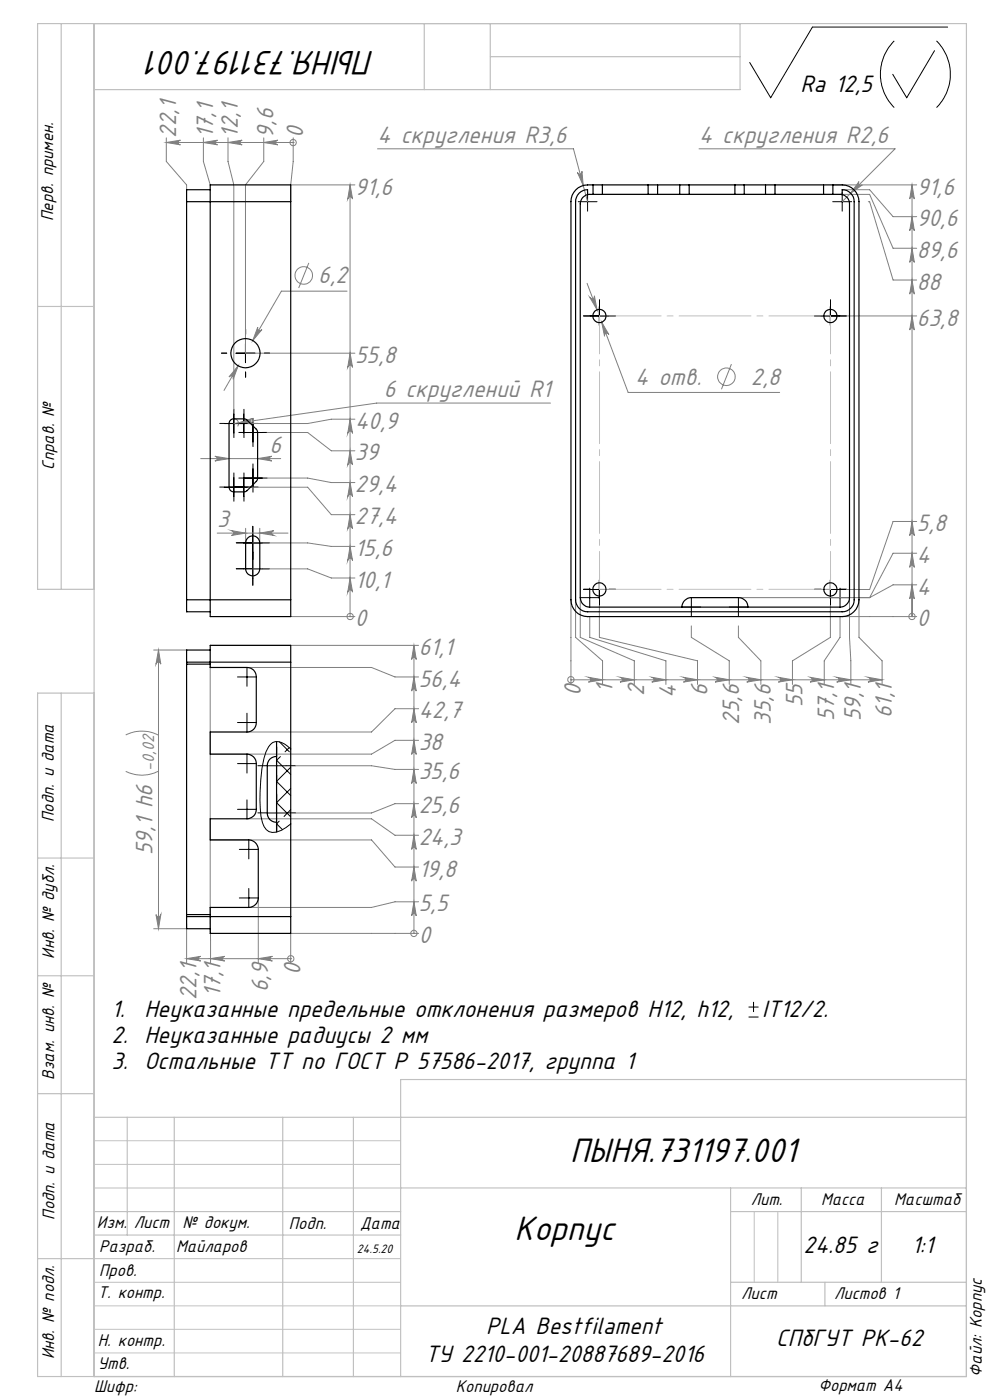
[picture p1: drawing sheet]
<svg xmlns="http://www.w3.org/2000/svg" width="210mm" height="297mm" viewBox="0 0 210 297" stroke-linecap="round" stroke-linejoin="round" font-family="sans-serif">
<g fill="none" stroke="#808080" stroke-width=".21">
<path d="M35.3 30.2l3-.5a.49 .49 0 0 0-.5 .5 .49 .49 0 0 0 .5 .5zM35.3 29.2v5.1l4.3 4.9v1M35.3 30.2h26.9M43.1 30.2l3-.5a.49 .49 0 0 0-.4 .5 .49 .49 0 0 0 .4 .5zM43.1 29.2v5.1l1.5 4.9M48.4 30.2l3-.5a.49 .49 0 0 0-.5 .5 .49 .49 0 0 0 .5 .5zM48.4 29.2v5.1l1.2 4.9v47.7M56 30.2l2.9-.5a.49 .49 0 0 0-.4 .5 .49 .49 0 0 0 .4 .5zM56 29.2v5.1l-3.9 4.9v35.7h23.2M61.7 39.2h13.6M61.7 39.2v3.6M62.2 30.2h.1"/>
<path d="M62.2 29.2v5.1l-.5 4.9M74.3 39.2l.5 3a.51 .51 0 0 0-.5-.4 .51 .51 0 0 0-.5 .4zM74.3 39.2v91.6M80.1 31.6h41.5l3 11.2M122.5 36.6a.49 .49 0 0 0 .6 .3 .49 .49 0 0 0 .3-.6l.3 3.1zM148.3 31.6h41.6l-11.3 11.2M176.7 39.2h17.8M182.2 38.5a.5 .5 0 0 0 0 .7 .5 .5 0 0 0 .7 0l-2.5 1.8zM193.5 39.2v91.6M193.5 39.2l.5 3a.49 .49 0 0 0-.5-.4 .49 .49 0 0 0-.5 .4zM65.5 55.8l-2.1 5.3M127.8 41.2h56.7l4.9 11.5h5.1"/>
<path d="M178.6 40.2h5.9l4.9 5.8h5.1M184.2 42.8h.3l4.9 16.6h5.1M193.5 52.7l.5 3a.49 .49 0 0 0-.5-.5 .49 .49 0 0 0-.5 .5zM193.5 46l.5 3a.49 .49 0 0 0-.5-.5 .49 .49 0 0 0-.5 .5zM193.5 59.4l.5 3a.49 .49 0 0 0-.5-.5 .49 .49 0 0 0-.5 .5zM50.5 77.6l-3 5.2M50.5 77.6l-1 2.9a.51 .51 0 0 0-.3-.7 .51 .51 0 0 0-.6 .2zM54.7 69.4a.52 .52 0 0 0 .2 .7 .52 .52 0 0 0 .7-.2l-2 2.3zM73.6 61.8h-13.9l-6.1 10.4M74.3 74.9l.5 3a.51 .51 0 0 0-.5-.4 .51 .51 0 0 0-.5 .4zM124.5 60.1l2.1 5.6M125.1 63.1a.51 .51 0 0 0 .7 .3 .51 .51 0 0 0 .3-.6l.5 2.9z"/>
<path d="M127.6 68.4l1.6 2.6a.49 .49 0 0 0-.7-.3 .49 .49 0 0 0-.3 .6zM127.6 68.4l5.6 14.9h32.2M155.2 77.3l-2.2 5.3M179.6 67h14.9M193.5 67l.5 3a.49 .49 0 0 0-.5-.4 .49 .49 0 0 0-.5 .4zM42.6 97.3h16.9M45.6 96.8l3 .5-3 .5a.49 .49 0 0 0 .5-.5 .49 .49 0 0 0-.5-.5zM49.6 88.9a1 1 0 0 1 .9 .5 1 1 0 0 1-.1 1M50.6 89.7l2.9-.9a.5 .5 0 0 0-.4 .5 .5 .5 0 0 0 .5 .5zM54.6 97.3l3-.5a.49 .49 0 0 0-.4 .5 .49 .49 0 0 0 .4 .5zM56.7 91.8h8.6l5 3.8h5M74.3 95.6l.5 3a.51 .51 0 0 0-.5-.4 .51 .51 0 0 0-.5 .4z"/>
<path d="M74.3 88.9l.5 3a.51 .51 0 0 0-.5-.4 .51 .51 0 0 0-.5 .4zM75.3 88.9h-5l-5 .9h-12.7M116.8 85.5h-36.9l-30.3 4.3M46.1 113.1h15M49.1 112.6l3 .5-3 .5a.51 .51 0 0 0 .5-.5 .51 .51 0 0 0-.5-.5zM52.1 112.1v3.1M52.6 103.4h12.7l5 5.8h5M53.6 115.2h11.7l5 .7h5M55.1 113.1l3-.5a.51 .51 0 0 0-.5 .5 .51 .51 0 0 0 .5 .5zM55.1 112.1v3.1M56.7 101.4h8.6l5 1h5M74.3 115.9l.5 3a.51 .51 0 0 0-.5-.5 .51 .51 0 0 0-.5 .5z"/>
<path d="M74.3 109.2l.5 3a.51 .51 0 0 0-.5-.5 .51 .51 0 0 0-.5 .5zM74.3 102.4l.5 3a.51 .51 0 0 0-.5-.5 .51 .51 0 0 0-.5 .5zM193.5 110.6l.5 3a.49 .49 0 0 0-.5-.4 .49 .49 0 0 0-.5 .4zM193.5 117.4l.5 3a.49 .49 0 0 0-.5-.5 .49 .49 0 0 0-.5 .5zM194.5 110.6h-5.1l-4.9 14.5h-4.9M194.5 117.4h-5.1l-4.9 9.4M32.6 137.9h7M33.6 137.9l.5 3a.51 .51 0 0 0-.5-.5 .51 .51 0 0 0-.5 .5zM33.6 137.9v59.1M44.6 136.9h44.2M53.6 120.7h11.7l5 1.9h5M61.7 130.8h13.6"/>
<path d="M74.3 122.6l.5 3a.51 .51 0 0 0-.5-.4 .51 .51 0 0 0-.5 .4zM74.3 130.8h.1M87.8 136.9v61.1M87.8 136.9l.5 3a.49 .49 0 0 0-.5-.5 .49 .49 0 0 0-.5 .5zM121.1 127.2v18M122.1 127.2v8l5.7 5v5M123.1 126.8v8.4l11.4 5v5M125.1 130.8v4.4l16.2 5v5M127.1 128.4v6.8l20.9 5v5M146.6 132.8v2.4l8.1 5v5M156.6 126.8h27.9M156.6 132.8v2.4l4.8 5v5"/>
<path d="M176.1 128.4v6.8l-8 5v5M178.2 130.8v4.4l-3.4 5v5M178.6 130.8h15.9M180.2 126.8v8.4l.3 5v5M182.2 127.2v8l4.9 5v5M193.5 130.8h.1M193.5 124.1l.5 3a.49 .49 0 0 0-.5-.5 .49 .49 0 0 0-.5 .5zM194.5 124.1h-5.1l-4.9 2.7M26.7 155.9a7.7 7.7 0 0 1 6.8 0M44.6 141.6h34.2l5 2h5M44.6 140.5l.1 63.9M87.8 157.1l.5 3a.49 .49 0 0 0-.5-.5 .49 .49 0 0 0-.5 .5z"/>
<path d="M87.8 143.6l.5 3a.49 .49 0 0 0-.5-.5 .49 .49 0 0 0-.5 .5zM87.8 150.4l.5 2.9a.49 .49 0 0 0-.5-.4 .49 .49 0 0 0-.5 .4zM88.8 157.1h-5l-5 2.9h-34.2M88.8 150.4h-5l-5 4.9h-26.4M121.1 144.2h.1M121.1 144.2h66M124.8 143.7l3 .5-3 .5a.51 .51 0 0 0 .5-.5 .51 .51 0 0 0-.5-.5zM131.5 143.7l3 .5-3 .5a.51 .51 0 0 0 .5-.5 .51 .51 0 0 0-.5-.5zM138.3 143.7l3 .5-3 .5a.51 .51 0 0 0 .4-.5 .51 .51 0 0 0-.4-.5zM145 143.7l3 .5-3 .5a.51 .51 0 0 0 .5-.5 .51 .51 0 0 0-.5-.5zM151.7 143.7l3 .5-3 .5a.51 .51 0 0 0 .5-.5 .51 .51 0 0 0-.5-.5zM158.4 143.7l3 .5-3 .5a.51 .51 0 0 0 .5-.5 .51 .51 0 0 0-.5-.5z"/>
<path d="M165.1 143.7l3 .5-3 .5a.51 .51 0 0 0 .5-.5 .51 .51 0 0 0-.5-.5zM171.8 143.7l3 .5-3 .5a.51 .51 0 0 0 .5-.5 .51 .51 0 0 0-.5-.5zM177.5 143.7l3 .5-3 .5a.51 .51 0 0 0 .4-.5 .51 .51 0 0 0-.4-.5zM184.1 143.7l3 .5-3 .5a.51 .51 0 0 0 .5-.5 .51 .51 0 0 0-.5-.5zM26.7 163.7a7.7 7.7 0 0 0 6.8 0M44.6 178.2h34.2l5 5.7h5M52.4 173.7h26.4l5 3.5h5M62.7 162.5h16.1l5 .7h5M87.8 177.2l.5 3a.49 .49 0 0 0-.5-.5 .49 .49 0 0 0-.5 .5zM87.8 170.5l.5 3a.49 .49 0 0 0-.5-.5 .49 .49 0 0 0-.5 .5zM87.8 163.2l.5 3a.49 .49 0 0 0-.5-.4 .49 .49 0 0 0-.5 .4zM88.8 170.5h-5l-5 2h-16.1"/>
<path d="M32.6 197h7M33.1 194a.51 .51 0 0 0 .5 .5 .51 .51 0 0 0 .5-.5l-.5 3zM39.6 196v8.4M54.8 190.5v13.9M87.8 198h.1M87.8 183.9l.5 3a.49 .49 0 0 0-.5-.4 .49 .49 0 0 0-.5 .4zM87.8 191.3l.5 3a.49 .49 0 0 0-.5-.5 .49 .49 0 0 0-.5 .5zM88.8 198h-27.1v6.4M88.8 191.3h-5l-5 1.2h-26M39.6 203.4l3-.5a.49 .49 0 0 0-.5 .5 .49 .49 0 0 0 .5 .5zM39.6 203.4h22.1M44.7 203.4l3-.5a.49 .49 0 0 0-.5 .5 .49 .49 0 0 0 .5 .5z"/>
<path d="M54.8 203.4l3-.5a.49 .49 0 0 0-.5 .5 .49 .49 0 0 0 .5 .5zM61.7 203.4h.1"/>
<circle cx="62.2" cy="30.2" r=".68"/>
<circle cx="64.4" cy="58.4" r="1.86"/>
<circle cx="154.1" cy="79.9" r="1.87"/>
<circle cx="74.3" cy="130.8" r=".67"/>
<circle cx="193.5" cy="130.8" r=".68"/>
<circle cx="121.1" cy="144.2" r=".68"/>
<circle cx="87.8" cy="198" r=".67"/>
<circle cx="61.7" cy="203.4" r=".67"/>
</g>
<g fill="none" stroke="#000" stroke-width=".21">
<path d="M189.7 8.7a10 10 0 0 0 0 14.1M198.2 10.8l-5.9 9.9-2.9-4.9M198.6 8.7a10 10 0 0 1 0 14.1M201 5.7h-28.7l-8.8 15-4.5-7.4M122.7 42.8h3.9M124.6 40.8v4M176.6 42.8h4.1M178.6 40.8v4M50.1 74.9h4M52.1 73v3.9M125.2 67h4M127.1 65v4"/>
<path d="M174.2 67h4M176.1 65v4M47.6 89.8h6.1M49.6 87.8v4.1M51.6 91.8h4M51.7 87.8v4.1M53.7 89.8v4M53.7 99.4v4M47.6 103.4h6.1M49.6 101.3v4M51.6 115.2h4M51.6 101.4h4"/>
<path d="M51.7 101.3v4M53.6 113.2v4M123.1 126.8h4M125.1 124.8v4M125.2 125.1h4M127.1 123v4M144.6 128.8h4.1M146.6 126.8v4M154.7 128.8h3.9M156.6 126.8v4M174.2 125.1h4M176.1 123v4"/>
<path d="M176.2 126.8h4M178.2 124.8v4M50.4 143.6h4M50.4 153.3h4M52.4 141.6v4M52.4 151.3v4M52.4 160v4M50.4 162h4M50.4 171.7h4M52.4 169.7v4M52.8 178.2v4M56.7 162.5h4"/>
<path d="M56.7 172.5h4M58.7 160.5v4M58.7 170.5v3.9M50.8 180.2h4M50.8 190.5h4M52.8 188.5v4M158.8 215.8h2.1M158.8 213.6h2.1M159.8 212.5v2.2"/>
</g>
<g fill="none" stroke="#000" stroke-width=".21" stroke-dasharray="15.2 1.3 1.3 1.3">
<path d="M48.1 74.9h-1.1M52.1 70.9v-1.1M52.1 78.9v1.1M56.1 74.9h1.1M125.2 67h-1.4M127.2 65v-1.4M127.2 69v1.4M129.2 67h1.4M174.2 67h-1.4M176.2 65v-1.4M176.2 69v1.4M178.2 67h1.4"/>
<path d="M47.6 89.8h-1M49.6 87.8v-1M49.6 91.8v1M49.7 89.8h-1M51.6 89.8h1M51.7 91.7h-1M51.7 87.8v-1M51.7 91.8v1M53.7 99.4v-1M53.7 89.7v-1M53.7 93.7v1M53.7 89.8h1"/>
<path d="M55.7 91.7h1M47.6 103.3h-1M49.6 101.3v-1M49.6 105.3v1M49.7 103.3h-1M51.6 103.3h1M51.6 115.2h-1.5M51.7 101.4h-1M51.7 101.3v-1M51.7 105.3v1M53.6 113.2v-1.5M53.6 117.2v1.5"/>
<path d="M53.6 118.7v-1.5M53.7 103.4v1M53.7 103.3h1M55.6 115.2h1.5M55.7 101.4h1M51.6 120.7h-1.5M53.6 120.7h2M53.6 120.7v-2M53.6 120.7h-2M53.6 120.7v2M53.6 122.7v1.5M55.6 120.7h1.5"/>
<path d="M125.2 125h-1.4M127.2 123v-1.4M127.2 127v1.4M129.2 125h1.4M174.2 125h-1.4M176.2 123v-1.4M176.2 127v1.4M178.2 125h1.4M56.7 162.4h-2M56.7 172.4h-2M58.7 160.4v-2M58.7 164.4v2"/>
<path d="M58.7 170.4v-2M58.7 174.4v2M60.7 162.4h2M60.7 172.4h2"/>
</g>
<path d="M127.2 67v58M176.2 125v-58" fill="none" stroke="#c0c0c0" stroke-width=".21" stroke-dasharray="15.2 1.3 1.3 1.3" stroke-dashoffset="7.2"/>
<path d="M176.2 67h-49M127.2 125h49" fill="none" stroke="#c0c0c0" stroke-width=".21" stroke-dasharray="15.2 1.3 1.3 1.3" stroke-dashoffset="2.2"/>
<path d="M20 242h65M20 247h65M20 252h65M160 257v15M165 257v15M20 277h65M20 272h65M20 267h65M20 287h65M20 282h65" fill="none" stroke="#c0c0c0" stroke-width=".21"/>
<g fill="none" stroke="#c0c0c0" stroke-width=".25">
<path d="M13 5v120M20 5v287M90 5v14M104 5v14M104 12h53M157 5v14h-137M8 65h12M20 125h-12v-120h197v287h-197v-145h12M13 147v145M8 182h12M8 207h12M8 232h12"/>
<path d="M20 237h185M27 237v25M37 237v55M60 237v55M75 237v55M205 229h-120v63M20 257h65M85 252h120M155 252v40M155 257h50M170 252v20M187 252v20"/>
<path d="M8 267h12M20 262h65M85 277h120M155 272h50M175 272v5"/>
</g>
<g fill="#808080">
<path d="M87.8 183.9l.5 3a.49 .49 0 0 0-.5-.4 .49 .49 0 0 0-.5 .4zM87.8 157.1l.5 3a.49 .49 0 0 0-.5-.5 .49 .49 0 0 0-.5 .5zM87.8 143.6l.5 3a.49 .49 0 0 0-.5-.5 .49 .49 0 0 0-.5 .5zM87.8 136.9l.5 3a.49 .49 0 0 0-.5-.5 .49 .49 0 0 0-.5 .5zM87.8 191.3l.5 3a.49 .49 0 0 0-.5-.5 .49 .49 0 0 0-.5 .5zM87.8 177.2l.5 3a.49 .49 0 0 0-.5-.5 .49 .49 0 0 0-.5 .5zM87.8 150.4l.5 2.9a.49 .49 0 0 0-.5-.4 .49 .49 0 0 0-.5 .4zM87.8 170.5l.5 3a.49 .49 0 0 0-.5-.5 .49 .49 0 0 0-.5 .5zM87.8 163.2l.5 3a.49 .49 0 0 0-.5-.4 .49 .49 0 0 0-.5 .4zM193.5 124.1l.5 3a.49 .49 0 0 0-.5-.5 .49 .49 0 0 0-.5 .5zM193.5 110.6l.5 3a.49 .49 0 0 0-.5-.4 .49 .49 0 0 0-.5 .4zM193.5 52.7l.5 3a.49 .49 0 0 0-.5-.5 .49 .49 0 0 0-.5 .5zM193.5 39.2l.5 3a.49 .49 0 0 0-.5-.4 .49 .49 0 0 0-.5 .4zM193.5 67l.5 3a.49 .49 0 0 0-.5-.4 .49 .49 0 0 0-.5 .4zM193.5 46l.5 3a.49 .49 0 0 0-.5-.5 .49 .49 0 0 0-.5 .5zM193.5 117.4l.5 3a.49 .49 0 0 0-.5-.5 .49 .49 0 0 0-.5 .5zM193.5 59.4l.5 3a.49 .49 0 0 0-.5-.5 .49 .49 0 0 0-.5 .5z"/>
<path d="M74.3 122.6l.5 3a.51 .51 0 0 0-.5-.4 .51 .51 0 0 0-.5 .4zM74.3 115.9l.5 3a.51 .51 0 0 0-.5-.5 .51 .51 0 0 0-.5 .5zM74.3 109.2l.5 3a.51 .51 0 0 0-.5-.5 .51 .51 0 0 0-.5 .5zM74.3 102.4l.5 3a.51 .51 0 0 0-.5-.5 .51 .51 0 0 0-.5 .5zM74.3 95.6l.5 3a.51 .51 0 0 0-.5-.4 .51 .51 0 0 0-.5 .4zM74.3 88.9l.5 3a.51 .51 0 0 0-.5-.4 .51 .51 0 0 0-.5 .4zM74.3 74.9l.5 3a.51 .51 0 0 0-.5-.4 .51 .51 0 0 0-.5 .4zM74.3 39.2l.5 3a.51 .51 0 0 0-.5-.4 .51 .51 0 0 0-.5 .4z"/>
<path d="M44.7 203.4l3-.5a.49 .49 0 0 0-.5 .5 .49 .49 0 0 0 .5 .5zM39.6 203.4l3-.5a.49 .49 0 0 0-.5 .5 .49 .49 0 0 0 .5 .5zM54.8 203.4l3-.5a.49 .49 0 0 0-.5 .5 .49 .49 0 0 0 .5 .5zM151.7 143.7l3 .5-3 .5a.51 .51 0 0 0 .5-.5 .51 .51 0 0 0-.5-.5zM158.4 143.7l3 .5-3 .5a.51 .51 0 0 0 .5-.5 .51 .51 0 0 0-.5-.5zM138.3 143.7l3 .5-3 .5a.51 .51 0 0 0 .4-.5 .51 .51 0 0 0-.4-.5zM145 143.7l3 .5-3 .5a.51 .51 0 0 0 .5-.5 .51 .51 0 0 0-.5-.5zM165.1 143.7l3 .5-3 .5a.51 .51 0 0 0 .5-.5 .51 .51 0 0 0-.5-.5zM171.8 143.7l3 .5-3 .5a.51 .51 0 0 0 .5-.5 .51 .51 0 0 0-.5-.5zM124.8 143.7l3 .5-3 .5a.51 .51 0 0 0 .5-.5 .51 .51 0 0 0-.5-.5zM131.5 143.7l3 .5-3 .5a.51 .51 0 0 0 .5-.5 .51 .51 0 0 0-.5-.5zM177.5 143.7l3 .5-3 .5a.51 .51 0 0 0 .4-.5 .51 .51 0 0 0-.4-.5zM184.1 143.7l3 .5-3 .5a.51 .51 0 0 0 .5-.5 .51 .51 0 0 0-.5-.5z"/>
<path d="M56 30.2l2.9-.5a.49 .49 0 0 0-.4 .5 .49 .49 0 0 0 .4 .5zM48.4 30.2l3-.5a.49 .49 0 0 0-.5 .5 .49 .49 0 0 0 .5 .5zM43.1 30.2l3-.5a.49 .49 0 0 0-.4 .5 .49 .49 0 0 0 .4 .5zM35.3 30.2l3-.5a.49 .49 0 0 0-.5 .5 .49 .49 0 0 0 .5 .5z"/>
<path d="M50.6 89.7l3 .1a.5 .5 0 0 1-.5-.4 .5 .5 0 0 1 .4-.6zM50.5 77.6l-1.9 2.4a.51 .51 0 0 1 .7-.2 .51 .51 0 0 1 .2 .7zM54.7 69.4l-1.1 2.8 2-2.3a.52 .52 0 0 1-.7 .2 .52 .52 0 0 1-.2-.7zM125.1 63.1l1.5 2.6-.5-2.9a.51 .51 0 0 1-.3 .6 .51 .51 0 0 1-.7-.3zM127.6 68.4l.6 2.9a.49 .49 0 0 1 .3-.6 .49 .49 0 0 1 .7 .3zM182.2 38.5l-1.8 2.5 2.5-1.8a.5 .5 0 0 1-.7 0 .5 .5 0 0 1 0-.7zM122.5 36.6l1.2 2.8-.3-3.1a.49 .49 0 0 1-.3 .6 .49 .49 0 0 1-.6-.3z"/>
<path d="M49.1 112.6l3 .5-3 .5a.51 .51 0 0 0 .5-.5 .51 .51 0 0 0-.5-.5zM55.1 113.1l3-.5a.51 .51 0 0 0-.5 .5 .51 .51 0 0 0 .5 .5z"/>
<path d="M45.6 96.8l3 .5-3 .5a.49 .49 0 0 0 .5-.5 .49 .49 0 0 0-.5-.5zM54.6 97.3l3-.5a.49 .49 0 0 0-.4 .5 .49 .49 0 0 0 .4 .5z"/>
<path d="M33.6 137.9l.5 3a.51 .51 0 0 0-.5-.5 .51 .51 0 0 0-.5 .5zM33.1 194a.51 .51 0 0 0 .5 .5 .51 .51 0 0 0 .5-.5l-.5 3z"/>
</g>
<g fill="none" stroke="#000" stroke-width=".25">
<path d="M125.8 39.2a4 4 0 0 0-4.4 2.2l-.3 1.4v84.4a3.6 3.6 0 0 0 3.5 3.6h54a3.6 3.6 0 0 0 3.6-3.6v-84.4a3.6 3.6 0 0 0-3.6-3.6h-1.9M125.8 39.2h2M125.8 39.2v2M127.8 39.2h9.7M127.8 39.2v2M137.5 39.2h2M137.5 39.2v2M139.5 39.2h4.7M139.5 39.2v2M144.2 39.2h2M144.2 39.2v2M146.2 39.2h9.7"/>
<path d="M146.2 39.2v2M155.9 39.2h2M155.9 39.2v2M157.9 39.2h4.5M157.9 39.2v2M162.4 39.2h2M162.4 39.2v2M164.4 39.2h10.3M164.4 39.2v2M174.7 39.2h2M174.7 39.2v2M176.7 39.2v2"/>
<path d="M39.6 42.8h22.1M39.6 42.8v84.4M44.6 40.2h-5v2.6M61.7 42.8v-3.6h-17.1v91.6h17.1v-3.6M61.7 42.8v84.4M124.6 41.3v-1.1a2.53 2.53 0 0 0-2.5 2.6v84.4a2.53 2.53 0 0 0 2.5 2.6h54a2.53 2.53 0 0 0 2.6-2.6v-84.4a2.53 2.53 0 0 0-2.6-2.6v1.1M124.6 41.3a1.99 1.99 0 0 0-1.5 1.9v83.6a2.05 2.05 0 0 0 2 2h53.1a2.05 2.05 0 0 0 2-2v-83.6a1.9 1.9 0 0 0-1.6-1.9M125.8 41.2l-1.2 .1M125.8 41.2h2M127.8 41.2h9.7M137.5 41.2h2M139.5 41.2h4.7"/>
<path d="M144.2 41.2h2M146.2 41.2h9.7M155.9 41.2h2M157.9 41.2h4.5M162.4 41.2h2M164.4 41.2h10.3M174.7 41.2h2M176.7 41.2l1.9 .1M48.9 89.1l.5-.2 2.8 .1 2.2 2.1 .2 .5v10.1l-2.4 2.5-2.6 .1a1.02 1.02 0 0 1-1-.9v-13.6zM52.6 114a1.48 1.48 0 0 1 1.6-.2 1.48 1.48 0 0 1 .9 1.4v5.5a1.5 1.5 0 0 1-1.5 1.5 1.5 1.5 0 0 1-1.5-1.5v-5.5l.3-.8zM39.6 127.2v2.6h5M39.6 127.2h22.1"/>
<path d="M44.6 137.9h-5v2.6M144.6 128.8a2.05 2.05 0 0 1 2-2h10a1.99 1.99 0 0 1 2 2M39.6 140.5v.4M39.6 140.9v53.1M39.6 140.5h22.1M39.6 140.9h5M58.7 157.3v19.2M61.7 140.5v-3.6h-17.1v4.7h7.8a1.93 1.93 0 0 1 2 2v9.7a1.93 1.93 0 0 1-2 2h-7.8v4.7h7.8a1.99 1.99 0 0 1 2 2v9.7a1.99 1.99 0 0 1-2 2h-7.8v4.5h8.2a2.05 2.05 0 0 1 2 2v10.3a2.05 2.05 0 0 1-2 2h-8.2v5.5h17.1v-3.6M61.7 140.5v53.9M58.7 160.5a1.93 1.93 0 0 0-2 2v10a1.93 1.93 0 0 0 2 1.9M39.6 194.4v2.6h5M39.6 194v.4"/>
<path d="M39.6 194.4h22.1M39.6 194h5"/>
<circle cx="52.1" cy="74.9" r="3.1"/>
<circle cx="127.2" cy="67" r="1.4"/>
<circle cx="176.2" cy="67" r="1.4"/>
<circle cx="127.2" cy="125.1" r="1.39"/>
<circle cx="176.2" cy="125.1" r="1.39"/>
</g>
<path d="M59.3 157.4l2.1 2.1M61.3 158.6l-.8 .9M61.7 158.9a3.5 3.5 0 0 0-3.8-1.4 5.1 5.1 0 0 0-1.9 3.4 41.3 41.3 0 0 0-.6 12.2 4 4 0 0 0 1.6 3.3 3.8 3.8 0 0 0 3.6-.8l1.1-.8M59.2 174.2l-.5 .6 1.2 1.2M59.5 160.5l-.8 .8 3 3M61.7 162.8l-3 3 3 3M61.7 167.3l-3 3 2.9 2.9M61.7 171.8l-1.4 1.4" fill="none" stroke="#000" stroke-width=".21"/>
<g font-size="8">
<text x="79.5" y="10.7" transform="rotate(-180 79.5 10.7)">ПЫНЯ.731197.001</text>
<text x="120.9" y="246.6">ПЫНЯ.731197.001</text>
<text x="109.2" y="263.1">Корпус</text>
</g>
<g font-size="5.6">
<text x="169.8" y="19.5">Ra 12,5</text>
<text x="23.6" y="215.7">1.</text>
<text x="30.6" y="215.7">Неуказанные предельные отклонения размеров Н12, h12,</text>
<text x="161.7" y="215.7">IT12/2.</text>
<text x="23.6" y="221.2">2. Неуказанные радиусы 2 мм</text>
<text x="23.6" y="226.7">3. Остальные ТТ по ГОСТ Р 57586-2017, группа 1</text>
<text x="170.5" y="265.7">24.85 г</text>
<text x="193.4" y="265.8">1:1</text>
<text x="103.1" y="283">PLA Bestfilament</text>
<text x="164.6" y="285.6">СПбГУТ РК-62</text>
<text x="90.2" y="289">ТУ 2210-001-20887689-2016</text>
</g>
<g font-size="5.6" fill="#808080">
<text x="37.4" y="29.2" transform="rotate(-90 37.4 29.2)">22,1</text>
<text x="45.2" y="29.2" transform="rotate(-90 45.2 29.2)">17,1</text>
<text x="50.5" y="29.2" transform="rotate(-90 50.5 29.2)">12,1</text>
<text x="58" y="29.2" transform="rotate(-90 58 29.2)">9,6</text>
<text x="64.3" y="29.2" transform="rotate(-90 64.3 29.2)">0</text>
<text x="80.1" y="30.3">4 скругления R3,6</text>
<text x="148.3" y="30.3">4 скругления R2,6</text>
<text x="75.3" y="41.3">91,6</text>
<text x="194.5" y="41.3">91,6</text>
<text x="194.5" y="48">90,6</text>
<text x="194.5" y="54.7">89,6</text>
<text x="67.5" y="60.1">6,2</text>
<text x="194.5" y="61.4">88</text>
<text x="194.5" y="69.1">63,8</text>
<text x="75.3" y="77">55,8</text>
<text x="134.8" y="81.6">4 отв.</text>
<text x="159.3" y="81.6">2,8</text>
<text x="81.4" y="84.3">6 скруглений R1</text>
<text x="75.3" y="91">40,9</text>
<text x="57.1" y="96">6</text>
<text x="75.3" y="97.7">39</text>
<text x="75.3" y="104.4">29,4</text>
<text x="46.1" y="111.8">3</text>
<text x="75.3" y="111.2">27,4</text>
<text x="194.5" y="112.7">5,8</text>
<text x="75.3" y="118">15,6</text>
<text x="194.5" y="119.4">4</text>
<text x="75.3" y="124.7">10,1</text>
<text x="194.5" y="126.1">4</text>
<text x="75.3" y="132.8">0</text>
<text x="194.5" y="132.8">0</text>
<text x="88.8" y="139">61,1</text>
<text x="88.8" y="145.7">56,4</text>
<text x="123.2" y="147.6" transform="rotate(-90 123.2 147.6)">0</text>
<text x="129.9" y="146.9" transform="rotate(-90 129.9 146.9)">1</text>
<text x="136.6" y="147.6" transform="rotate(-90 136.6 147.6)">2</text>
<text x="143.3" y="148" transform="rotate(-90 143.3 148)">4</text>
<text x="150.1" y="147.6" transform="rotate(-90 150.1 147.6)">6</text>
<text x="88.8" y="152.4">42,7</text>
<text x="156.8" y="153.8" transform="rotate(-90 156.8 153.8)">25,6</text>
<text x="163.5" y="153.8" transform="rotate(-90 163.5 153.8)">35,6</text>
<text x="170.2" y="150.1" transform="rotate(-90 170.2 150.1)">55</text>
<text x="176.9" y="153.1" transform="rotate(-90 176.9 153.1)">57,1</text>
<text x="182.6" y="153.1" transform="rotate(-90 182.6 153.1)">59,1</text>
<text x="189.2" y="152.4" transform="rotate(-90 189.2 152.4)">61,1</text>
<text x="88.8" y="159.1">38</text>
<text x="88.8" y="165.3">35,6</text>
<text x="88.8" y="172.5">25,6</text>
<text x="88.8" y="179.3">24,3</text>
<text x="32.4" y="181.4" transform="rotate(-90 32.4 181.4)">59,1 h6</text>
<text x="88.8" y="186">19,8</text>
<text x="88.8" y="193.3">5,5</text>
<text x="88.8" y="200.1">0</text>
<text x="63.8" y="206.8" transform="rotate(-90 63.8 206.8)">0</text>
<text x="41.7" y="212.2" transform="rotate(-90 41.7 212.2)">22,1</text>
<text x="46.8" y="211.5" transform="rotate(-90 46.8 211.5)">17,1</text>
<text x="56.9" y="210.5" transform="rotate(-90 56.9 210.5)">6,9</text>
</g>
<g font-size="4">
<text x="11.3" y="46.9" transform="rotate(-90 11.3 46.9)">Перв. примен.</text>
<text x="11.5" y="99.6" transform="rotate(-90 11.5 99.6)">Справ. №</text>
<text x="11.4" y="174.4" transform="rotate(-90 11.4 174.4)">Подп. и дата</text>
<text x="11.5" y="203.4" transform="rotate(-90 11.5 203.4)">Инв. № дубл.</text>
<text x="11.5" y="229" transform="rotate(-90 11.5 229)">Взам. инв. №</text>
<text x="159.2" y="255.6">Лит.</text>
<text x="174.2" y="255.6">Масса</text>
<text x="189.7" y="255.6">Масштаб</text>
<text x="11.5" y="258.8" transform="rotate(-90 11.5 258.8)">Подп. и дата</text>
<text x="20.6" y="260.5">Изм.</text>
<text x="28.4" y="260.5">Лист</text>
<text x="38.7" y="260.5">№ докум.</text>
<text x="61.3" y="260.6">Подп.</text>
<text x="76.4" y="260.6">Дата</text>
<text x="21" y="265.6">Разраб.</text>
<text x="37.4" y="265.6">Майларов</text>
<text x="20.7" y="275.4">Т. контр.</text>
<text x="21" y="270.8">Пров.</text>
<text x="157.2" y="275.6">Лист</text>
<text x="176.9" y="275.6">Листов 1</text>
<text x="20.7" y="285.6">Н. контр.</text>
<text x="11.5" y="288.4" transform="rotate(-90 11.5 288.4)">Инв. № подл.</text>
<text x="20.7" y="290.4">Утв.</text>
<text x="208.3" y="292.1" transform="rotate(-90 208.3 292.1)">Файл: Корпус</text>
<text x="20" y="295.3">Шифр:</text>
<text x="96.7" y="295.3">Копировал</text>
<text x="173.6" y="295.1">Формат A4</text>
</g>
<text font-size="3.9" fill="#808080" x="32.7" y="163.6" transform="rotate(-90 32.7 163.6)">-0,02</text>
<text font-size="2.9" x="75.7" y="265.7">24.5.20</text>
</svg>
